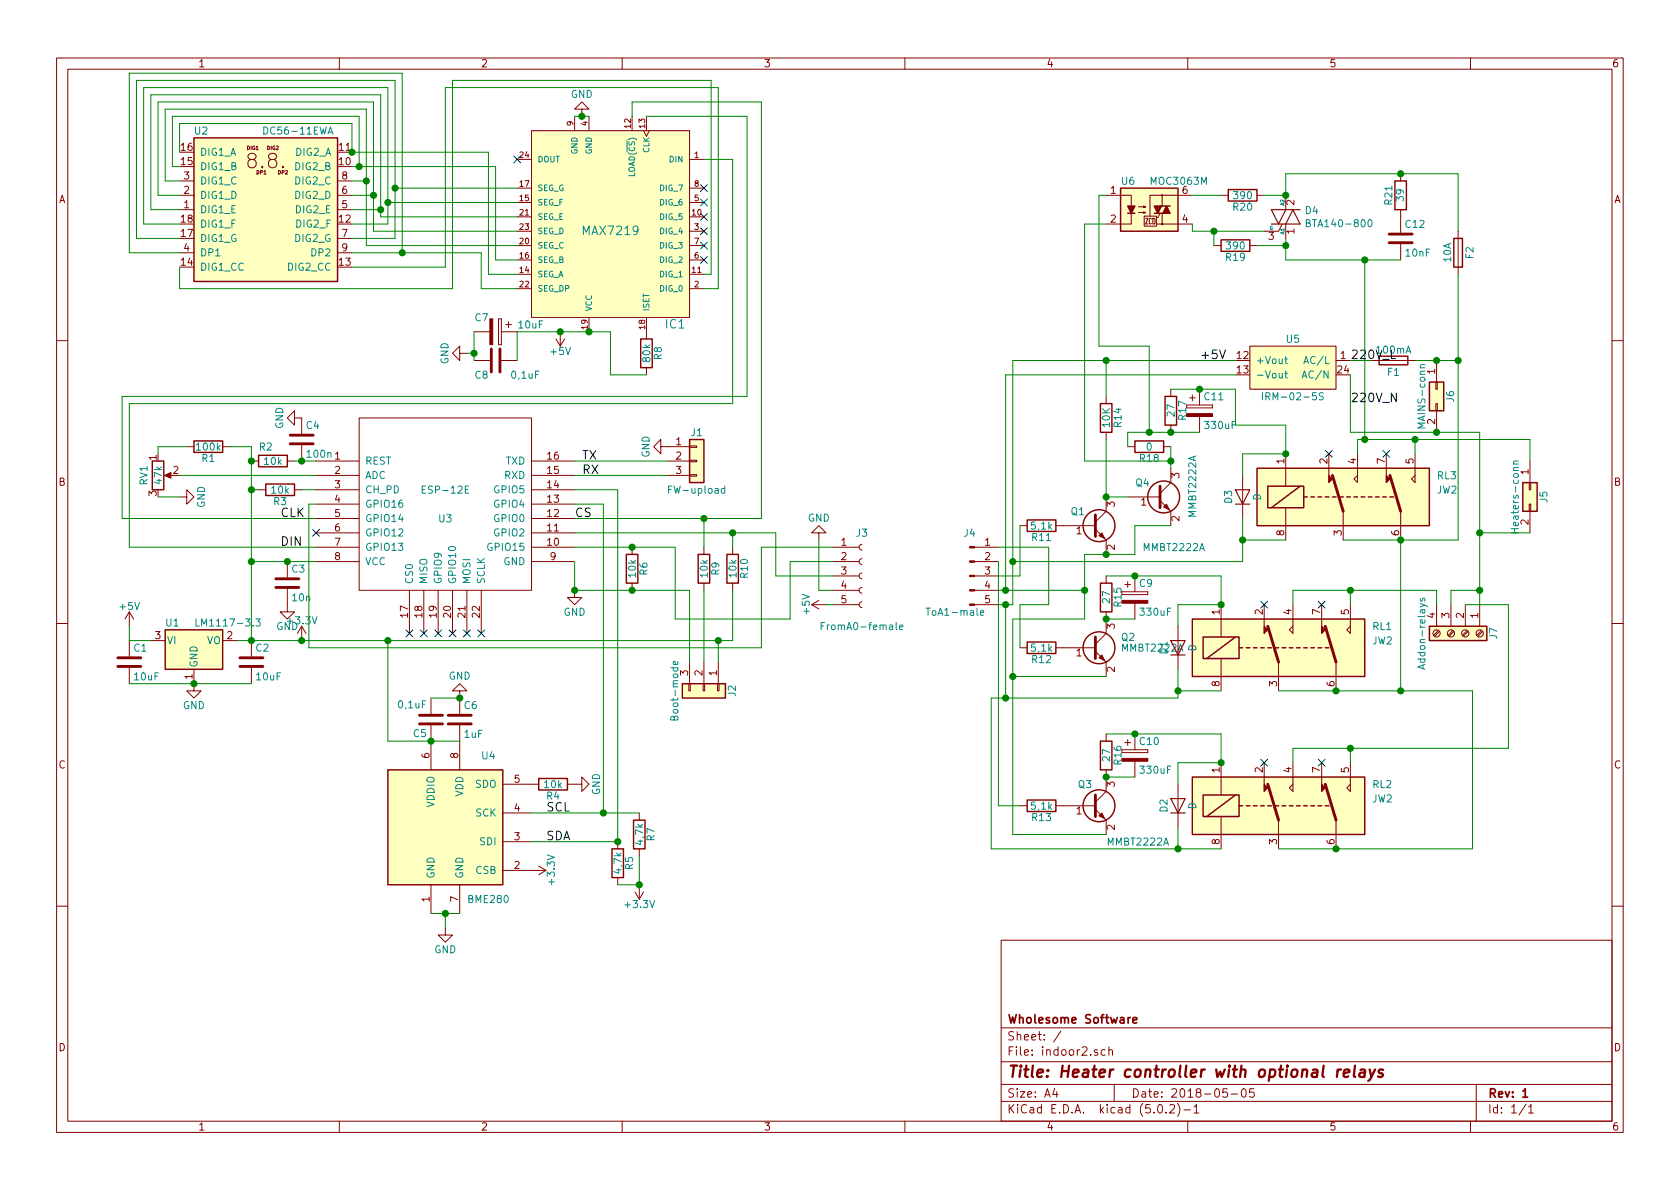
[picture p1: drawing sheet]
<svg xmlns="http://www.w3.org/2000/svg" width="297mm" height="210mm" viewBox="0 0 297 210" stroke-linecap="round" stroke-linejoin="round" font-family="sans-serif">
<g fill="none" stroke="#840000" stroke-width=".18">
<path d="M10 10.3h277v189.9h-277zM12 12.2h273v186.1h-273zM60 10.3v1.9M102.9 19.3h1.2l-1.2-1.3-1.3 1.3h1.3v1.3M110 10.3v1.9M160 10.3v1.9M210 10.3v1.9M260 10.3v1.9M31.7 37.1h2.6M31.7 34.5h2.6M31.7 32h2.6M59.7 37.1h2.5"/>
<path d="M59.7 34.5h2.5M59.7 32h2.5M91.4 28.2h2.6M91.4 38.3h2.6M91.4 35.8h2.6M91.4 33.3h2.6M94 23.1h27.9v33h-27.9zM101.6 20.6v2.5M104.1 20.6v2.5M111.8 20.6v2.5M113.8 23.1l.5 1 .5-1M114.3 20.6v2.5"/>
<path d="M121.9 28.2h2.6M121.9 38.3h2.6M121.9 35.8h2.6M121.9 33.3h2.6M195.6 34.5h4.4v1.9M200 37.7v1.9h-4.4M201.3 37.6h1.3l-.4 .1v-.2l.4 .1M201.3 36.6h1.3l-.4 .1v-.3l.4 .2M202.3 38.2h2.2v1.8h-2.2zM202.6 38.6h.3l-.3 1h.3M203.6 38.7l-.1-.1-.3 .1v.8l.1 .1 .3-.1M203.8 38.6l.4 .1v.8l-.1 .1h-.3z"/>
<path d="M204.5 39.6h6.3M205.1 37.7l-.4 .8h-.2M205.5 34.5v1.9M205.5 37.7v1.9M210.8 34.5h-7.5v3.7M215.9 34.5h1.3M222.2 34.5h1.3M226.7 39.6l-.6 1.3h-2.6M227.3 34.5v2.6M227.3 39.6v2.6M247.6 30.7v1.3M247.6 37.1v4"/>
<path d="M31.7 44.7h2.6M59.7 44.7h2.5M59.7 42.2h2.5M83.8 58.7h2.8M88.1 56.4h.5zM88.1 56.4v4.6zM88.6 56.4v4.6zM88.6 58.7h2.8M89.4 57.4h1M89.9 56.9v1M91.4 48.5h2.6M91.4 46h2.6"/>
<path d="M91.4 51h2.6M91.4 43.4h2.6M91.4 40.9h2.6M98.3 59.9l.8 1.3M99.1 58.7v2.5M99.8 59.9l-.7 1.3M104.1 56.1v2.6M114.3 56.1v3.8M121.9 48.5h2.6M121.9 46h2.6M121.9 51h2.6M121.9 43.4h2.6"/>
<path d="M121.9 40.9h2.6M214.6 43.4h1.3M221 43.4h1.2M247.6 43.2v2.8M257.8 40.9v7.6M10 60.2h2M33 79h1.3M39.4 79h1.2M52.1 73.9v-1.3l-1.3 1.3 1.3 1.3v-1.3h1.2v2.8M53.3 78.7v2.8M63.5 73.9h30.5v30.5h-30.5zM81.3 62.5v-1.3l-1.3 1.3 1.3 1.2v-1.2h1.2"/>
<path d="M83.8 63.7h2.8M88.1 61h.5zM88.6 63.7h2.8M114.3 65v1.3M116.8 79v-1.3l-1.2 1.3 1.2 1.3v-1.3h5.1M121.9 78.9h1.3v.2h-1.3zM195.6 70.1v1.3M195.6 76.4v1.3M199.4 79h1.3M205.7 79h1.3M207 68.8v1.3M207 75.2v1.2"/>
<path d="M209.8 72.1h4.6zM209.8 71.6h4.6zM210.3 70.4h1M210.8 69.8v1.1M212.1 68.8v2.8M212.1 73.7v2.7M214.4 71.6v.5zM221 61.2h15.2v7.6h-15.2zM236.2 63.7h2.6M243.8 63.7h6.4M253.9 67.6h.2v1.2h-.2zM253.9 71.4h.2v1.2h-.2z"/>
<path d="M254 63.7v3.9M254 72.6v3.8M285 60.2h2M29.5 84.1h1M31.7 87.9h1.3v-1.3l1.3 1.3-1.3 1.2v-1.2M44.4 81.5h1.3M45.7 86.6h1.3M50.8 81.5h1.3M50.8 99.3v2.8M52.1 86.6h1.2M55.9 81.5h7.6M55.9 96.8h7.6"/>
<path d="M55.9 94.2h7.6M55.9 91.7h7.6M55.9 89.1h7.6M55.9 86.6h7.6M55.9 84.1h7.6M55.9 99.3h7.6M94 81.5h7.6M94 96.8h7.6M94 94.2h7.6M94 91.7h7.6M94 89.1h7.6M94 86.6h7.6"/>
<path d="M94 84.1h7.6M94 99.3h7.6M111.8 96.8v1.2M118.1 81.5h3.8M118.1 84.1h3.8M121.9 83.9h1.3v.3h-1.3zM121.9 81.4h1.3v.3h-1.3zM124.5 96.8v1.2M129.5 96.8v1.2M144.8 94.2h1.2l-1.2-1.2-1.3 1.2h1.3v1.3M147.3 96.8h4.6M147.3 99.3h4.6"/>
<path d="M152.4 98.8l-.3 .1-.2 .3 .1 .4 .4 .2M152.4 96.3l-.3 .1-.2 .3 .1 .4 .4 .2M172.3 96.8h4.2M172.3 99.3h4.2M180.3 93h1.3M186.7 93h7M193.7 93.6l1.9 1.9v2.5M195.6 87.9v2.5l-1.9 1.9M199.4 87.9h5.7M205.1 88.5l1.9 1.9v2.6M207 82.8v2.5l-1.9 1.9M219.7 84.1v7.6"/>
<path d="M227.3 80.3v5.7M227.3 89.8v5.7M234.9 80.3v5M237.5 90.4v5.1M240 80.3v5l-.6-.6 .6-.6M245.1 80.3v5M247.6 90.4v5.1M250.2 80.3v5l-.6-.6 .6-.6M270.4 85.3h.2v1.3h-.2zM270.4 89.1h.2v1.3h-.2zM270.5 81.5v3.8M270.5 90.4v3.8"/>
<path d="M10 110.3h2M22.9 108.2l-.8 1.3M22.9 108.2v2.5M22.9 113.3v2.8M22.9 118.1v2.8M22.9 108.2l.7 1.3M26.7 113.3h2.5M34.3 118.4v3.8h1.3l-1.3 1.2-1.3-1.2h1.3M39.4 113.3h2.5M44.4 113.3v2.8M44.4 118.1v2.8M50.8 104.1v4.1h1.3l-1.3 1.3-1.3-1.3h1.3"/>
<path d="M53.3 110.7v2.6M53.3 110.7l-.7 1.3M53.3 110.7l.8 1.3M72.4 104.4v7.6M74.9 104.4v7.6M77.5 104.4v7.6M80 104.4v7.6M82.5 104.4v7.6M85.1 104.4v7.6M101.6 104.4v1.3h1.3l-1.3 1.2-1.3-1.2h1.3M111.8 103.1v1.3M121.9 117.1v3.8"/>
<path d="M124.5 103.1v1.3M124.5 117.1v3.8M127 117.1v3.8M129.5 103.1v1.3M143.5 106.9h2.5M143.5 106.9l1.3 .8M144.8 106.2l-1.3 .7M147.3 106.9h4.6M147.3 104.4h4.6M147.3 101.8h4.6M152.4 106.4l-.3 .1-.2 .4 .1 .3 .4 .2M152.4 103.9l-.3 .1-.2 .3 .1 .4 .4 .2"/>
<path d="M152.4 101.3l-.3 .1-.2 .4 .1 .4 .4 .2M172.3 106.9h4.2M172.3 104.4h4.2M172.3 101.8h4.2M180.3 114.5h1.3M186.7 114.5h7M193.7 115.2l1.9 1.9v2.5M195.6 101.8v1.3M195.6 108.2v3.8l-1.9 1.9M198.4 105.2h4.5zM198.4 104.6h4.5zM198.9 103.4h1"/>
<path d="M199.4 102.9v1M200.7 101.8v2.8M200.7 106.7v2.8M202.9 104.6v.6zM208.3 110.7v7.7M215.9 106.9v5.7M215.9 116.5v5.7M223.5 106.9v5.1M226.1 117.1v5.1M228.6 106.9v5.1l-.6-.6 .6-.7M233.7 106.9v5.1M236.2 117.1v5.1"/>
<path d="M238.8 106.9v5.1l-.7-.6 .7-.7M254 106.9v3.8M254.3 111.5l-.8 .8M254.5 111.7l-.8 .8M256.5 106.9v3.8M256.9 111.5l-.9 .8M257 111.7l-.8 .8M259.1 106.9v3.8M259.4 111.5l-.8 .8M259.6 111.7l-.9 .8M261.6 106.9v3.8M262 111.5l-.9 .8"/>
<path d="M262.1 111.7l-.8 .8M285 110.3h2M76.2 123.4v2.8M76.2 128.3v7.8M81.3 122.2h1.2l-1.2-1.3-1.3 1.3h1.3v4M81.3 128.3v7.8M88.9 138.7h6.3M100.3 138.7h2.6v-1.3l1.2 1.3-1.2 1.2v-1.2M121.8 120.9h.2v1.3h-.2zM124.3 120.9h.3v1.3h-.3zM126.9 120.9h.2v1.3h-.2zM195.6 136.1v3.8l-1.9 2"/>
<path d="M195.6 129.8v1.3M198.4 133.1h4.5zM198.4 132.6h4.5zM198.9 131.3h1M199.4 130.8v1M200.7 129.8v2.8M200.7 134.6v2.8M202.9 132.6v.5zM208.3 138.7v7.6M215.9 134.9v5.7M223.5 134.9v5M228.6 134.9v5l-.6-.6 .6-.6"/>
<path d="M233.7 134.9v5M238.8 134.9v5l-.7-.6 .7-.6M76.2 156.5v5M81.3 156.5v5M88.9 153.9h7.6M88.9 148.8h5.1M88.9 143.8h5.1M95.2 153.2l1.3 .7M96.5 153.9l-1.3 .8M109.2 148.8v1.3M109.2 155.2v1.3M112.3 157.7l.7 1.3"/>
<path d="M113 143.8v1.2M113 150.1v1.3M113 156.5v2.5M113.8 157.7l-.8 1.3M180.3 142.5h1.3M186.7 142.5h7M193.7 143.1l1.9 1.9v2.6M215.9 144.4v5.7M226.1 145v5.1M236.2 145v5.1M10 160.2h2M78.7 164.1v1.2h1.3l-1.3 1.3-1.2-1.3h1.2"/>
<path d="M177 166.3h108v32h-108zM285 160.2h2M60 198.3v1.9M110 198.3v1.9M160 198.3v1.9M177 194.8h108M177 191.8h108M177 187.8h108M177 181.8h108M186.5 192.5l-.4 1h1M186.8 193v1M187.6 182.3l-1.3 2"/>
<path d="M194.1 185.7a.37 .37 0 0 0-.6 .1v.2l.6 .2v.1l-.2 .3-.4-.1M195.4 185.7l-.4-.1-.3 .3 .1 .6 .2 .1 .4-.1M196.1 185.7a.37 .37 0 0 1 .6 .1v.8M196.1 185.1v1.5M197 191.8v3M204.8 195.5l.4-.2a.94 .94 0 0 1 0 1.5 .79 .79 0 0 1-.4-1.3zM206.2 196.7v.1M206.8 195.5l.2-.2h.4l.2 .2 .1 .3-.1 .2-.8 .8h.9M208.2 195.1a1.71 1.71 0 0 1 0 2.3M209.3 196.3h1.2M210 198.3v1.9M211.1 195.8l.4-.5v1.5"/>
<path d="M211.1 196.8h.9M217 192.5h-.7l-.1 .7 .2-.1 .5 .1 .1 .2v.5l-.2 .1-.6-.1M217.7 193.5h1.1M219.6 192.7l.4-.2a.94 .94 0 0 1 0 1.5 .82 .82 0 0 1-.4-1.3zM221.7 192.5h-.7l-.1 .7 .2-.1 .5 .1 .2 .2-.1 .5-.2 .1-.6-.1M260 198.3v1.9M261 191.8v6.5M269.8 195.2l-1.2 2M270.3 195.8l.4-.5v1.5M270.3 196.8h.8"/>
<circle cx="205.5" cy="34.5" r=".13"/>
<circle cx="205.5" cy="39.6" r=".13"/>
<circle cx="254" cy="112" r=".63"/>
<circle cx="256.5" cy="112" r=".63"/>
<circle cx="259.1" cy="112" r=".63"/>
<circle cx="261.6" cy="112" r=".63"/>
</g>
<path d="M199.9 179.9l-.4 .2v.1M200.3 180.4l.7-.1v-.3l-.5-.1-.2 .2 .1 .7h.6M269.2 193l.5-.5v1.5M269.2 194h.9" fill="none" stroke="#840000" stroke-width=".3"/>
<path d="M236.5 189.1l-.1 1.3M237.1 189.1a.55 .55 0 0 0-.6 .4M237.6 189.8l1-.2-.1-.4-.5-.1-.4 .3v.9l.2 .1 .6-.1M239.6 188.4l-.2 1.8 .2 .2M240.5 189.2h.8l.1 .2-.2 1M241.4 189.6l-.7 .1a.4 .4 0 0 0-.4 .3 .4 .4 0 0 0 .3 .4l.6-.1M242.2 189.1l.3 1.3M243.1 189.1l-.9 1.8-.3 .2M244.6 189.2l-.5-.1-.2 .1-.2 .3 .3 .3 .4 .1 .1 .3-.1 .1-.2 .1-.6-.1" fill="none" stroke="#840000" stroke-width=".41"/>
<g fill="none" stroke="#008484" stroke-width=".18">
<path d="M58 23.7l.4-1.3 .5 1.3M231 39.4h.5l.1-.4-.6-.2v1.3h.4l.3-.2v-.2l-.3-.3M242 39l.2-.2a.69 .69 0 0 1 .4 .7 .69 .69 0 0 1-.4 .6l-.2-.1-.1-.4zM223.2 69.4v1.3M223.8 70.1l.7-.1v-.4l-.2-.2h-.5v1.3M227.2 63.5h.4M227.2 66h.4M227.3 63v1.1l.3 .2M227.3 65.6v1.1l.3 .1M230.2 66.8l.4-1.2 .5 1.2M234 69.5l-.5-.1-.2 .2v.3l.6 .3 .1 .3-.3 .2h-.5M251.9 64.5l-.7 .1-.1 .3 .1 .1"/>
<path d="M82.9 85.9h-.6v1.3h.6M128.1 86.4h-.3l-.3 .2 .2 .6h.4M128.1 85.9v1.3M267.2 94.2h1.3M267.6 82.1h.9M267.8 93.5v.7M268.5 81.5l-.8 .1-.1 .3 .1 .2M34.6 109.4v1.3h.7M45.2 109.4h.8l-.4 .5 .3 .2v.5l-.1 .1-.6-.1M119.8 117l.1 .3-.2 .2h-.6v-.5l.2-.1 .1 .6M145.2 110.7h.4M145.8 110.1h-.6v1.2"/>
<path d="M159 110.9l.6-.1v-.2l-.4-.1-.2 .2 .1 .6h.5M163.7 107.5h.8M173.4 108.4l.5-.1v-.3h-.4l-.1 .1v.7h.5M251.2 105.8l-.1 .3 .2 .2 .2-.1 .1-.4h.3v.5M251.9 117.5l-1.2 .4 1.2 .5M119.2 126.9l.2-.3 .3 .1 .2 .1v.5h-1.3l.1-.6h.2l.3 .1v.5"/>
</g>
<g fill="#ffffbf" stroke="#ffffbf" stroke-width=".18">
<path d="M222.2 82.8h30.5v10.2h-30.5z"/>
<path d="M210.8 109.5h30.5v10.1h-30.5z"/>
<path d="M210.8 137.4h30.5v10.2h-30.5z"/>
<path d="M120.6 120.9h7.7v2.5h-7.7z"/>
<path d="M94 23.1h27.9v33h-27.9z"/>
<path d="M34.3 24.4h25.4v25.4h-25.4z"/>
<path d="M121.9 77.7h2.6v7.6h-2.6z"/>
<path d="M68.6 136.1h20.3v20.4h-20.3z"/>
<path d="M29.2 111.4h10.2v7h-10.2z"/>
<path d="M269.2 85.3h2.6v5.1h-2.6z"/>
<path d="M252.7 67.6h2.6v5h-2.6z"/>
<path d="M252.7 110.7h10.2v2.6h-10.2z"/>
<path d="M198.1 33.3h10.2v7.6h-10.2z"/>
<path d="M221 61.2h15.2v7.6h-15.2z"/>
</g>
<g fill="none" stroke="#840000" stroke-width=".25">
<path d="M34.3 24.4h25.4v25.4h-25.4zM198.1 33.3h10.2v7.6h-10.2zM199.4 37.7h1.3M204.1 37.7h1.8M205.1 36.4h1.8M217.2 33.5h5v2.1h-5zM246.6 32h2.1v5.1h-2.1zM113.3 59.9h2v5.1h-2zM215.9 42.4h5.1v2h-5.1zM257 42.2h1.6v5h-1.6zM34.3 78h5.1v2h-5.1zM121.9 77.7h2.6v7.6h-2.6z"/>
<path d="M194.6 71.4h2v5h-2zM200.7 78h5v2h-5zM206 70.1h2v5.1h-2zM243.8 63h5.1v1.5h-5.1zM252.7 67.6h2.6v5h-2.6zM26.9 81.5h2.1v5.1h-2.1zM45.7 80.5h5.1v2h-5.1zM47 85.6h5.1v2h-5.1zM110.7 98h2.1v5.1h-2.1zM123.4 98h2.1v5.1h-2.1zM128.5 98h2.1v5.1h-2.1zM181.6 91.9h5.1v2.1h-5.1z"/>
<path d="M222.2 82.8h30.5v10.2h-30.5zM224.2 86h6.3v3.8h-6.3zM229.9 86l-5.1 3.8M230.5 87.9h.6M231.8 87.9h.6M233 87.9h.7M234.3 87.9h.6M235.6 87.9h.6M236.9 87.9h.6M238.1 87.9h.7M239.4 87.9h.6M240.7 87.9h.6"/>
<path d="M241.9 87.9h.7M243.2 87.9h.6M244.5 87.9h.6M245.7 87.9h.7M269.2 85.3h2.6v5.1h-2.6zM29.2 111.4h10.2v7h-10.2zM181.6 113.5h5.1v2.1h-5.1zM194.6 103.1h2v5.1h-2zM210.8 109.5h30.5v10.1h-30.5zM212.7 112.6h6.4v3.9h-6.4zM218.4 112.6l-5 3.9M219.1 114.5h.6"/>
<path d="M220.3 114.5h.7M221.6 114.5h.6M222.9 114.5h.6M224.2 114.5h.6M225.4 114.5h.7M226.7 114.5h.6M228 114.5h.6M229.2 114.5h.7M230.5 114.5h.6M231.8 114.5h.6M233 114.5h.7M234.3 114.5h.6"/>
<path d="M252.7 110.7h10.2v2.6h-10.2zM68.6 136.1h20.3v20.4h-20.3zM95.2 137.7h5.1v2h-5.1zM120.6 120.9h7.7v2.5h-7.7zM194.6 131.1h2v5h-2zM210.8 137.4h30.5v10.2h-30.5zM108.2 150.1h2v5.1h-2zM112 145h2v5.1h-2zM181.6 141.5h5.1v2h-5.1zM212.7 140.6h6.4v3.8h-6.4zM218.4 140.6l-5 3.8M219.1 142.5h.6"/>
<path d="M220.3 142.5h.7M221.6 142.5h.6M222.9 142.5h.6M224.2 142.5h.6M225.4 142.5h.7M226.7 142.5h.6M228 142.5h.6M229.2 142.5h.7M230.5 142.5h.6M231.8 142.5h.6M233 142.5h.7M234.3 142.5h.6"/>
<circle cx="194.3" cy="93" r="2.82"/>
<circle cx="205.7" cy="87.9" r="2.82"/>
<circle cx="194.3" cy="114.5" r="2.82"/>
<circle cx="194.3" cy="142.5" r="2.82"/>
</g>
<g fill="none" stroke="#840000" stroke-width=".51">
<path d="M245.6 42.9h4.1M245.6 41.4h4.1M51.3 78.5h4.1M51.3 77h4.1M86.9 61.7v4.1M88.4 61.7v4.1M193.7 91.1v3.8M205.1 86v3.8M235.6 84.1l1.9 6.3M245.7 84.1l1.9 6.3M20.8 117.9h4.1M20.8 116.3h4.1"/>
<path d="M42.4 117.9h4.1M42.4 116.3h4.1M48.8 103.9h4M48.8 102.4h4M193.7 112.6v3.9M224.2 110.7l1.9 6.4M234.3 110.7l1.9 6.4M74.2 126.5h4M74.2 128h4M79.2 126.5h4.1M79.2 128h4.1M224.2 138.7l1.9 6.3"/>
<path d="M234.3 138.7l1.9 6.3M193.7 140.6v3.8"/>
</g>
<g fill="#840000" stroke="#840000" stroke-width=".18">
<path d="M234.9 84.1l.7 .6-.7 .6z"/>
<path d="M245.1 84.1l.6 .6-.6 .6z"/>
<path d="M223.5 110.7l.7 .7-.7 .6z"/>
<path d="M233.7 110.7l.6 .7-.6 .6z"/>
<path d="M223.5 138.7l.7 .6-.7 .6z"/>
<path d="M233.7 138.7l.6 .6-.6 .6z"/>
<path d="M194.3 144.3l.5-.5 .5 1z"/>
<path d="M194.3 116.3l.5-.5 .5 1z"/>
<path d="M205.7 89.7l.5-.6 .6 1.1z"/>
<path d="M209.8 73.1h4.6v.6h-4.6z"/>
<path d="M198.4 106.2h4.5v.5h-4.5z"/>
<path d="M198.4 134.1h4.5v.5h-4.5z"/>
<path d="M29.1 84.1l1.1-.5v1z"/>
<path d="M86.6 56.4h.5v4.6h-.5z"/>
<path d="M171.4 106.8h.9v.3h-.9z"/>
<path d="M171.4 104.3h.9v.2h-.9z"/>
<path d="M171.4 101.7h.9v.3h-.9z"/>
<path d="M171.4 99.2h.9v.2h-.9z"/>
<path d="M171.4 96.6h.9v.3h-.9z"/>
<path d="M194.3 94.7l.5-.5 .5 1z"/>
</g>
<path d="M224.8 39.6h5.1l-1.3-2.5-1.3 2.5M227.3 37.1l-1.2 2.5-1.3-2.5h5.1M218.4 86.6h2.6l-1.3 2.5zM218.4 89.1h2.6M207 113.3h2.5l-1.2 2.5zM207 115.8h2.5M207 141.2h2.5l-1.2 2.6zM207 143.8h2.5" fill="none" stroke="#840000" stroke-width=".2"/>
<g fill="none" stroke="#000084" stroke-width=".18">
<path d="M90.8 27.6l1.2 1.2M92 27.6l-1.2 1.2M123.9 37.7l1.2 1.3M123.9 35.2l1.2 1.2M123.9 32.7l1.2 1.2M125.1 37.7l-1.2 1.3M125.1 35.2l-1.2 1.2M125.1 32.7l-1.2 1.2M123.9 45.4l1.2 1.2M123.9 42.8l1.2 1.2M123.9 40.3l1.2 1.2M125.1 45.4l-1.2 1.2"/>
<path d="M125.1 42.8l-1.2 1.2M125.1 40.3l-1.2 1.2M234.3 79.6l1.3 1.3M235.6 79.6l-1.3 1.3M244.5 79.6l1.2 1.3M245.7 79.6l-1.2 1.3M55.3 93.6l1.2 1.2M56.5 93.6l-1.2 1.2M71.8 111.4l1.2 1.2M73 111.4l-1.2 1.2M74.3 111.4l1.2 1.2M75.5 111.4l-1.2 1.2"/>
<path d="M76.9 111.4l1.2 1.2M78.1 111.4l-1.2 1.2M79.4 111.4l1.2 1.2M80.6 111.4l-1.2 1.2M81.9 111.4l1.3 1.2M83.2 111.4l-1.3 1.2M84.5 111.4l1.2 1.2M85.7 111.4l-1.2 1.2M222.9 106.3l1.2 1.2M224.1 106.3l-1.2 1.2M233.1 106.3l1.2 1.2M234.3 106.3l-1.2 1.2"/>
<path d="M222.9 134.3l1.2 1.2M224.1 134.3l-1.2 1.2M233.1 134.3l1.2 1.2M234.3 134.3l-1.2 1.2"/>
</g>
<g fill="#840000" stroke="#840000" stroke-width=".25">
<path d="M199.4 36.4h1.3l-.7 1.3z"/>
<path d="M204.1 36.4h1.3l-.7 1.3z"/>
<path d="M206.2 36.4l.7 1.3h-1.3z"/>
</g>
<g fill="none" stroke="#008400" stroke-width=".18">
<path d="M31.7 34.5h-3.8v-16.5h38.1v22.9h25.4M31.7 26.9v-5.1h30.5v5.1h24.2v21.6h5M31.7 29.5h-1.2v-8.9h33v8.9M31.7 32h-2.5v-12.7h35.6v24.1h26.6M31.7 37.1h-5v-20.3h40.6v21.5h24.1M31.7 39.6h-6.3v-24.1h43.2v24.1h-6.4M62.2 29.5h25.4v16.5h3.8M62.2 32h2.6M62.2 34.5h3.8M62.2 37.1h5.1M68.6 35.8h22.8M69.8 33.3h21.6"/>
<path d="M101.6 20.6h2.5M111.8 20.6v-2.6h22.8v73.7h-33M114.3 20.6h17.8v49.5h-110.5v21.6h34.3M124.5 28.2h5v43.2h-106.6v25.4h33M195.6 39.6h-3.8v41.9h15.2M195.6 34.5h-1.3v26.7h8.9v15.2M210.8 34.5h5.1M210.8 39.6v1.3h12.7M223.5 34.5h3.8v-3.8h30.5v10.2M31.7 47.2v3.8h48.3v-36.8h45.7v34.3h-1.2M31.7 42.2h-7.6v-28h45.7v28h-7.6M31.7 44.7h-8.8v-31.8h48.2v31.8"/>
<path d="M62.2 47.2h16.5v-31.7h48.3v35.5h-2.5M62.2 44.7h22.9v6.3h6.3M83.8 58.7v5M214.6 40.9v2.5M222.2 43.4h5.1M227.3 42.2v3.8h20.3M241.3 46v31.7M257.8 48.5v47h-20.3M33 79h-5.1v1.3M40.6 79h3.8v34.3M82.5 62.5h1.3M91.4 63.7v-5h16.5v7.6h6.4"/>
<path d="M195.6 77.7v10.2h3.8M195.6 63.7v6.4M207 68.8h11.4v6.4h8.9v5.1h-7.6v3.8M207 79v3.8M212.1 76.4h-12.7v2.6M218.4 63.7h-39.3v43.2h-2.6M218.4 66.3h-40.6v38.1M238.8 63.7h3.8M238.8 66.3v10.1h22.8v30.5M250.2 63.7h7.6M250.2 77.7v2.6M27.9 87.9h3.8"/>
<path d="M31.7 84.1h24.2M44.4 99.3h11.5M44.4 86.6h1.3M52.1 81.5h3.8M53.3 86.6h2.6M55.9 89.1h-1.3v25.4h80v-17.7h12.7M101.6 94.2h35.6v7.6h10.1M101.6 96.8h17.8v12.7h20.3v-10.2h7.6M101.6 99.3v5.1h20.3v12.7M101.6 81.5h16.5M101.6 86.6h7.6v62.2h-15.2M101.6 84.1h16.5"/>
<path d="M101.6 89.1h5.1v54.7M124.5 91.7v5.1M129.5 94.2v2.6M144.8 95.5v8.9h2.5M176.5 96.8h8.9v10.1h-5.1v7.6M176.5 99.3v43.2h3.8M180.3 93v8.8h-3.8M207 93h-6.3v5h-8.9v11.5h-12.7v38.1h16.5M219.7 95.5h7.6M219.7 91.7v7.6h-40.6M240 80.3v-2.6h30.5v3.8M247.6 95.5v26.7"/>
<path d="M261.6 94.2h8.9M22.9 110.7v2.6h3.8M68.6 113.3v17.8h12.7M124.5 104.4v12.7M127 113.3v3.8M129.5 104.4v8.9h-87.6M146 106.9h1.3M176.5 104.4h15.3M177.8 106.9v16.5M179.1 119.6h16.5M195.6 101.8h20.3v5.1h-7.6v3.8M195.6 109.5h5.1"/>
<path d="M208.3 118.4v5h-33v26.7h40.6M228.6 106.9v-2.5h25.4v2.5M238.8 104.4v2.5M259.1 106.9h7.6v25.4h-38.1v2.6M261.6 104.4h-5.1v2.5M22.9 120.9h21.5M76.2 123.4h5.1M195.6 129.8h20.3v5.1h-7.6v3.8M195.6 137.4h5.1M208.3 122.2h7.6M226.1 122.2h34.2v27.9h-34.2M238.8 132.3v2.6"/>
<path d="M94 143.8h19M113 151.4v5.1h-3.8M208.3 146.3v3.8M76.2 161.5h5.1M78.7 161.5v2.6"/>
</g>
<g fill="#008400" stroke="#008400" stroke-width=".25">
<circle cx="212.1" cy="68.8" r=".51"/>
<circle cx="200.7" cy="101.8" r=".51"/>
<circle cx="200.7" cy="129.8" r=".51"/>
<circle cx="195.6" cy="137.4" r=".51"/>
<circle cx="195.6" cy="109.5" r=".51"/>
<circle cx="215.9" cy="134.9" r=".51"/>
<circle cx="215.9" cy="106.9" r=".51"/>
<circle cx="227.3" cy="80.3" r=".51"/>
<circle cx="101.6" cy="104.4" r=".51"/>
<circle cx="53.3" cy="81.5" r=".51"/>
<circle cx="44.5" cy="86.6" r=".51"/>
<circle cx="44.5" cy="81.5" r=".51"/>
<circle cx="111.8" cy="104.4" r=".51"/>
<circle cx="127" cy="113.3" r=".51"/>
<circle cx="69.9" cy="33.3" r=".51"/>
<circle cx="68.6" cy="35.8" r=".51"/>
<circle cx="67.3" cy="37.1" r=".51"/>
<circle cx="66" cy="34.5" r=".51"/>
<circle cx="64.8" cy="32" r=".51"/>
<circle cx="63.5" cy="29.5" r=".51"/>
<circle cx="71.1" cy="44.7" r=".51"/>
<circle cx="62.2" cy="26.9" r=".51"/>
<circle cx="104.1" cy="58.7" r=".51"/>
<circle cx="81.3" cy="123.4" r=".51"/>
<circle cx="113" cy="156.5" r=".51"/>
<circle cx="106.7" cy="143.8" r=".51"/>
<circle cx="109.2" cy="148.8" r=".51"/>
<circle cx="50.8" cy="99.3" r=".51"/>
<circle cx="44.5" cy="113.3" r=".51"/>
<circle cx="34.3" cy="120.9" r=".51"/>
<circle cx="44.5" cy="99.3" r=".51"/>
<circle cx="53.3" cy="113.3" r=".51"/>
<circle cx="129.5" cy="94.2" r=".51"/>
<circle cx="111.8" cy="96.8" r=".51"/>
<circle cx="195.6" cy="87.9" r=".51"/>
<circle cx="238.8" cy="132.3" r=".51"/>
<circle cx="236.2" cy="150.1" r=".51"/>
<circle cx="236.2" cy="122.2" r=".51"/>
<circle cx="247.7" cy="122.2" r=".51"/>
<circle cx="247.7" cy="95.5" r=".51"/>
<circle cx="250.2" cy="77.7" r=".51"/>
<circle cx="238.8" cy="104.4" r=".51"/>
<circle cx="254" cy="63.7" r=".51"/>
<circle cx="254" cy="76.4" r=".51"/>
<circle cx="261.6" cy="104.4" r=".51"/>
<circle cx="102.9" cy="20.6" r=".51"/>
<circle cx="68.6" cy="113.3" r=".51"/>
<circle cx="76.2" cy="131.1" r=".51"/>
<circle cx="83.8" cy="62.5" r=".51"/>
<circle cx="195.6" cy="98" r=".51"/>
<circle cx="179.1" cy="119.6" r=".51"/>
<circle cx="195.6" cy="63.7" r=".51"/>
<circle cx="208.3" cy="122.2" r=".51"/>
<circle cx="208.3" cy="150.1" r=".51"/>
<circle cx="177.8" cy="123.4" r=".51"/>
<circle cx="219.7" cy="95.5" r=".51"/>
<circle cx="78.7" cy="161.5" r=".51"/>
<circle cx="99.1" cy="58.7" r=".51"/>
<circle cx="124.5" cy="91.7" r=".51"/>
<circle cx="214.6" cy="40.9" r=".51"/>
<circle cx="227.3" cy="43.4" r=".51"/>
<circle cx="241.3" cy="46" r=".51"/>
<circle cx="241.3" cy="77.7" r=".51"/>
<circle cx="247.7" cy="30.7" r=".51"/>
<circle cx="257.8" cy="63.7" r=".51"/>
<circle cx="261.6" cy="94.2" r=".51"/>
<circle cx="203.2" cy="76.4" r=".51"/>
<circle cx="207" cy="81.5" r=".51"/>
<circle cx="207" cy="76.4" r=".51"/>
<circle cx="191.8" cy="104.4" r=".51"/>
<circle cx="177.8" cy="104.4" r=".51"/>
<circle cx="177.8" cy="106.9" r=".51"/>
<circle cx="179.1" cy="99.3" r=".51"/>
<circle cx="227.3" cy="34.5" r=".51"/>
</g>
<path d="M215.6 61.9l.6 1.5 .5-1.5" fill="none" stroke="#000" stroke-width=".18"/>
<text font-size="3.5" fill="#840000" x="44" y="29.8">8.8.</text>
<text font-size="2.8" fill="#840000" x="178" y="190.5">Title: Heater controller with optional relays</text>
<g font-size="2.1" fill="#008484">
<text x="103.2" y="41.6">MAX7219</text>
<text x="117.7" y="58.1">IC1</text>
</g>
<g font-size="2.1">
<text x="212.1" y="63.5">+5V</text>
<text x="238.8" y="63.5">220V_L</text>
<text x="238.8" y="71.1">220V_N</text>
<text x="102.9" y="81.3">TX</text>
<text x="102.9" y="83.8">RX</text>
<text x="49.5" y="91.4">CLK</text>
<text x="101.6" y="91.4">CS</text>
<text x="49.5" y="96.5">DIN</text>
<text x="96.5" y="143.5">SCL</text>
<text x="96.5" y="148.6">SDA</text>
</g>
<g font-size="2.1" fill="#840000">
<text x="178" y="184">Sheet: /</text>
<text x="178" y="181">Wholesome Software</text>
<text x="178" y="186.7">File: indoor2.sch</text>
<text x="178" y="196.9">KiCad E.D.A. kicad (5.0.2)-1</text>
<text x="178" y="194.1">Size: A4</text>
<text x="200" y="194.1">Date: 2018-05-05</text>
<text x="263" y="194.1">Rev: 1</text>
<text x="263" y="196.9">Id: 1/1</text>
</g>
<g font-size="1.8" fill="#840000">
<text x="35" y="11.9">1</text>
<text x="85" y="11.9">2</text>
<text x="135" y="11.9">3</text>
<text x="185" y="11.9">4</text>
<text x="235" y="11.9">5</text>
<text x="285" y="11.9">6</text>
<text x="32.1" y="29.2">15</text>
<text x="32.1" y="26.7">16</text>
<text x="60" y="29.2">10</text>
<text x="60" y="26.7">11</text>
<text x="10.4" y="35.9">A</text>
<text x="32.5" y="34.3">2</text>
<text x="32.5" y="31.7">3</text>
<text x="60.5" y="34.3">6</text>
<text x="60.5" y="31.7">8</text>
<text x="196.4" y="34.3">1</text>
<text x="209.1" y="34.3">6</text>
<text x="285.4" y="35.9">A</text>
<text x="32.1" y="41.9">17</text>
<text x="32.1" y="39.4">18</text>
<text x="32.5" y="36.8">1</text>
<text x="60" y="39.4">12</text>
<text x="60.5" y="36.8">5</text>
<text x="60.5" y="41.9">7</text>
<text x="196.4" y="39.4">2</text>
<text x="209.1" y="39.4">4</text>
<text x="228.9" y="41.4" transform="rotate(-90 228.9 41.4)">1</text>
<text x="228.9" y="36.3" transform="rotate(-90 228.9 36.3)">2</text>
<text x="32.1" y="47">14</text>
<text x="32.5" y="44.4">4</text>
<text x="60" y="47">13</text>
<text x="60.5" y="44.4">9</text>
<text x="224.3" y="42.4">3</text>
<text x="218.7" y="63.5">12</text>
<text x="237" y="63.5">1</text>
<text x="218.7" y="66">13</text>
<text x="236.5" y="66">24</text>
<text x="253.7" y="66.1" transform="rotate(-90 253.7 66.1)">1</text>
<text x="209.7" y="74.2" transform="rotate(-90 209.7 74.2)">R17</text>
<text x="253.7" y="75" transform="rotate(-90 253.7 75)">2</text>
<text x="27.7" y="81.4" transform="rotate(-90 27.7 81.4)">1</text>
<text x="30.6" y="83.8">2</text>
<text x="59.2" y="83.8">2</text>
<text x="96.8" y="83.8">15</text>
<text x="96.8" y="81.3">16</text>
<text x="119.5" y="78.7">1</text>
<text x="119.5" y="81.3">2</text>
<text x="119.5" y="83.8">3</text>
<text x="227.1" y="82" transform="rotate(-90 227.1 82)">1</text>
<text x="234.7" y="82" transform="rotate(-90 234.7 82)">2</text>
<text x="239.8" y="82" transform="rotate(-90 239.8 82)">4</text>
<text x="244.9" y="82" transform="rotate(-90 244.9 82)">7</text>
<text x="249.9" y="82" transform="rotate(-90 249.9 82)">5</text>
<text x="270.3" y="83.9" transform="rotate(-90 270.3 83.9)">1</text>
<text x="10.4" y="85.9">B</text>
<text x="27.7" y="87.7" transform="rotate(-90 27.7 87.7)">3</text>
<text x="59.2" y="86.4">3</text>
<text x="59.2" y="88.9">4</text>
<text x="96.8" y="88.9">13</text>
<text x="96.8" y="86.4">14</text>
<text x="197.1" y="89.6" transform="rotate(-90 197.1 89.6)">3</text>
<text x="201.8" y="89.4">1</text>
<text x="208.5" y="84.6" transform="rotate(-90 208.5 84.6)">3</text>
<text x="285.4" y="85.9">B</text>
<text x="59.2" y="91.4">5</text>
<text x="59.2" y="94">6</text>
<text x="96.8" y="94">11</text>
<text x="96.8" y="91.4">12</text>
<text x="190.3" y="94.5">1</text>
<text x="208.5" y="92.2" transform="rotate(-90 208.5 92.2)">2</text>
<text x="227.1" y="94.7" transform="rotate(-90 227.1 94.7)">8</text>
<text x="237.2" y="94.7" transform="rotate(-90 237.2 94.7)">3</text>
<text x="247.4" y="94.7" transform="rotate(-90 247.4 94.7)">6</text>
<text x="270.3" y="92.8" transform="rotate(-90 270.3 92.8)">2</text>
<text x="59.2" y="96.5">7</text>
<text x="59.2" y="99.1">8</text>
<text x="96.8" y="96.5">10</text>
<text x="97.3" y="99.1">9</text>
<text x="148.7" y="96.5">1</text>
<text x="148.7" y="99.1">2</text>
<text x="148.7" y="101.6">3</text>
<text x="174.1" y="96.5">1</text>
<text x="174.1" y="99.1">2</text>
<text x="174.1" y="101.6">3</text>
<text x="197.1" y="97.3" transform="rotate(-90 197.1 97.3)">2</text>
<text x="148.7" y="104.1">4</text>
<text x="148.7" y="106.7">5</text>
<text x="174.1" y="104.1">4</text>
<text x="174.1" y="106.7">5</text>
<text x="198.3" y="107.3" transform="rotate(-90 198.3 107.3)">R15</text>
<text x="27.5" y="113">3</text>
<text x="40.2" y="113">2</text>
<text x="72.1" y="109.2" transform="rotate(-90 72.1 109.2)">17</text>
<text x="74.7" y="109.2" transform="rotate(-90 74.7 109.2)">18</text>
<text x="77.2" y="109.2" transform="rotate(-90 77.2 109.2)">19</text>
<text x="79.8" y="109.2" transform="rotate(-90 79.8 109.2)">20</text>
<text x="82.3" y="109.2" transform="rotate(-90 82.3 109.2)">21</text>
<text x="84.8" y="109.2" transform="rotate(-90 84.8 109.2)">22</text>
<text x="197.1" y="111.2" transform="rotate(-90 197.1 111.2)">3</text>
<text x="215.6" y="108.7" transform="rotate(-90 215.6 108.7)">1</text>
<text x="223.3" y="108.7" transform="rotate(-90 223.3 108.7)">2</text>
<text x="228.3" y="108.7" transform="rotate(-90 228.3 108.7)">4</text>
<text x="233.4" y="108.7" transform="rotate(-90 233.4 108.7)">7</text>
<text x="238.5" y="108.7" transform="rotate(-90 238.5 108.7)">5</text>
<text x="253.7" y="109.3" transform="rotate(-90 253.7 109.3)">4</text>
<text x="256.3" y="109.3" transform="rotate(-90 256.3 109.3)">3</text>
<text x="258.8" y="109.3" transform="rotate(-90 258.8 109.3)">2</text>
<text x="261.4" y="109.3" transform="rotate(-90 261.4 109.3)">1</text>
<text x="121.7" y="119.5" transform="rotate(-90 121.7 119.5)">3</text>
<text x="124.2" y="119.5" transform="rotate(-90 124.2 119.5)">2</text>
<text x="126.7" y="119.5" transform="rotate(-90 126.7 119.5)">1</text>
<text x="190.3" y="116.1">1</text>
<text x="197.1" y="118.8" transform="rotate(-90 197.1 118.8)">2</text>
<text x="34" y="120.1" transform="rotate(-90 34 120.1)">1</text>
<text x="215.6" y="121.4" transform="rotate(-90 215.6 121.4)">8</text>
<text x="225.8" y="121.4" transform="rotate(-90 225.8 121.4)">3</text>
<text x="236" y="121.4" transform="rotate(-90 236 121.4)">6</text>
<text x="10.4" y="135.9">C</text>
<text x="75.9" y="134.1" transform="rotate(-90 75.9 134.1)">6</text>
<text x="81" y="134.1" transform="rotate(-90 81 134.1)">8</text>
<text x="198.3" y="135.2" transform="rotate(-90 198.3 135.2)">R16</text>
<text x="215.6" y="136.6" transform="rotate(-90 215.6 136.6)">1</text>
<text x="223.3" y="136.6" transform="rotate(-90 223.3 136.6)">2</text>
<text x="228.3" y="136.6" transform="rotate(-90 228.3 136.6)">4</text>
<text x="233.4" y="136.6" transform="rotate(-90 233.4 136.6)">7</text>
<text x="238.5" y="136.6" transform="rotate(-90 238.5 136.6)">5</text>
<text x="285.4" y="135.9">C</text>
<text x="91" y="143.5">4</text>
<text x="91" y="138.4">5</text>
<text x="197.1" y="139.2" transform="rotate(-90 197.1 139.2)">3</text>
<text x="91" y="148.6">3</text>
<text x="190.3" y="144">1</text>
<text x="197.1" y="146.8" transform="rotate(-90 197.1 146.8)">2</text>
<text x="215.6" y="149.3" transform="rotate(-90 215.6 149.3)">8</text>
<text x="225.8" y="149.3" transform="rotate(-90 225.8 149.3)">3</text>
<text x="236" y="149.3" transform="rotate(-90 236 149.3)">6</text>
<text x="91" y="153.7">2</text>
<text x="75.9" y="159.5" transform="rotate(-90 75.9 159.5)">1</text>
<text x="81" y="159.5" transform="rotate(-90 81 159.5)">7</text>
<text x="10.4" y="185.9">D</text>
<text x="285.4" y="185.9">D</text>
<text x="35" y="199.9">1</text>
<text x="85" y="199.9">2</text>
<text x="135" y="199.9">3</text>
<text x="185" y="199.9">4</text>
<text x="235" y="199.9">5</text>
<text x="285" y="199.9">6</text>
</g>
<g font-size="1.8" fill="#008484">
<text x="100.9" y="17.3">GND</text>
<text x="34.4" y="23.8">U2</text>
<text x="47.1" y="23.8">DC56-11EWA</text>
<text x="35.3" y="27.6">DIG1_A</text>
<text x="52.3" y="27.6">DIG2_A</text>
<text x="35.3" y="30.1">DIG1_B</text>
<text x="35.3" y="35.2">DIG1_D</text>
<text x="35.3" y="32.6">DIG1_C</text>
<text x="52.3" y="30.1">DIG2_B</text>
<text x="52.3" y="35.2">DIG2_D</text>
<text x="52.3" y="32.6">DIG2_C</text>
<text x="198.3" y="32.7">U6</text>
<text x="203.7" y="32.7">MOC3063M</text>
<text x="218.2" y="35.2">390</text>
<text x="248.2" y="35.5" transform="rotate(-90 248.2 35.5)">39</text>
<text x="35.3" y="37.7">DIG1_E</text>
<text x="35.3" y="40.3">DIG1_F</text>
<text x="52.4" y="37.7">DIG2_E</text>
<text x="52.5" y="40.3">DIG2_F</text>
<text x="218.1" y="37.3">R20</text>
<text x="230.8" y="37.9">D4</text>
<text x="231.7" y="40.2">BTA140-800</text>
<text x="246.2" y="36.2" transform="rotate(-90 246.2 36.2)">R21</text>
<text x="248.6" y="40.3">C12</text>
<text x="35.3" y="47.9">DIG1_CC</text>
<text x="35.3" y="42.8">DIG1_G</text>
<text x="35.3" y="45.3">DP1</text>
<text x="51" y="47.9">DIG2_CC</text>
<text x="52.2" y="42.8">DIG2_G</text>
<text x="55.2" y="45.3">DP2</text>
<text x="216.8" y="46.1">R19</text>
<text x="217" y="44.1">390</text>
<text x="248.6" y="45.4">10nF</text>
<text x="256.6" y="46.3" transform="rotate(-90 256.6 46.3)">10A</text>
<text x="260.5" y="45.7" transform="rotate(-90 260.5 45.7)">F2</text>
<text x="84" y="56.8">C7</text>
<text x="91.8" y="58.1">10uF</text>
<text x="79.3" y="64.4" transform="rotate(-90 79.3 64.4)">GND</text>
<text x="97.5" y="62.8">+5V</text>
<text x="115" y="64" transform="rotate(-90 115 64)">80k</text>
<text x="117" y="63.6" transform="rotate(-90 117 63.6)">R8</text>
<text x="222" y="64.4">+Vout</text>
<text x="227.5" y="60.6">U5</text>
<text x="231.1" y="64.4">AC/L</text>
<text x="243.5" y="62.5">100mA</text>
<text x="84" y="67">C8</text>
<text x="90.6" y="67">0,1uF</text>
<text x="213" y="70.8">C11</text>
<text x="222" y="66.9">-Vout</text>
<text x="224.3" y="70.8">IRM-02-5S</text>
<text x="230.9" y="66.9">AC/N</text>
<text x="245.4" y="66.5">F1</text>
<text x="257.1" y="71.1" transform="rotate(-90 257.1 71.1)">J6</text>
<text x="50.1" y="75.9" transform="rotate(-90 50.1 75.9)">GND</text>
<text x="54.2" y="75.9">C4</text>
<text x="122.2" y="77.1">J1</text>
<text x="196.3" y="75.5" transform="rotate(-90 196.3 75.5)">10K</text>
<text x="198.3" y="75.5" transform="rotate(-90 198.3 75.5)">R14</text>
<text x="207.7" y="73.6" transform="rotate(-90 207.7 73.6)">27</text>
<text x="213.2" y="75.9">330uF</text>
<text x="252" y="75.4" transform="rotate(-90 252 75.4)">MAINS-conn</text>
<text x="34.9" y="79.7">100k</text>
<text x="35.7" y="81.7">R1</text>
<text x="45.9" y="79.7">R2</text>
<text x="46.8" y="82.2">10k</text>
<text x="54.4" y="80.9">100n 1</text>
<text x="64.5" y="82.2">REST</text>
<text x="89.4" y="82.2">TXD</text>
<text x="114.9" y="80.9" transform="rotate(-90 114.9 80.9)">GND</text>
<text x="201.6" y="81.7">R18</text>
<text x="202.7" y="79.7">0</text>
<text x="26.1" y="85.8" transform="rotate(-90 26.1 85.8)">RV1</text>
<text x="28.6" y="85.5" transform="rotate(-90 28.6 85.5)">47k</text>
<text x="36.2" y="89.8" transform="rotate(-90 36.2 89.8)">GND</text>
<text x="48.1" y="87.3">10k</text>
<text x="48.4" y="89.3">R3</text>
<text x="64.5" y="84.7">ADC</text>
<text x="64.5" y="87.2">CH_PD</text>
<text x="64.5" y="89.8">GPIO16</text>
<text x="75.1" y="87.3">ESP-12E</text>
<text x="87.6" y="89.8">GPIO4</text>
<text x="87.6" y="87.2">GPIO5</text>
<text x="89.2" y="84.7">RXD</text>
<text x="118.6" y="87.3">FW-upload</text>
<text x="200.8" y="86">Q4</text>
<text x="217.9" y="89" transform="rotate(-90 217.9 89)">D3</text>
<text x="222.9" y="88.5" transform="rotate(-90 222.9 88.5)">D</text>
<text x="254.1" y="87.3">JW2</text>
<text x="254.2" y="84.8">RL3</text>
<text x="273.6" y="88.8" transform="rotate(-90 273.6 88.8)">J5</text>
<text x="64.5" y="92.3">GPIO14</text>
<text x="64.5" y="94.9">GPIO12</text>
<text x="77.6" y="92.4">U3</text>
<text x="87.6" y="94.9">GPIO2</text>
<text x="87.6" y="92.3">GPIO0</text>
<text x="142.8" y="92.2">GND</text>
<text x="151.4" y="94.9">J3</text>
<text x="170.5" y="94.9">J4</text>
<text x="182.4" y="93.6">5,1k</text>
<text x="182.5" y="95.7">R11</text>
<text x="189.4" y="91.1">Q1</text>
<text x="211.5" y="91.3" transform="rotate(-90 211.5 91.3)">MMBT2222A</text>
<text x="268.5" y="93.5" transform="rotate(-90 268.5 93.5)">Heaters-conn</text>
<text x="51.6" y="101.3">C3</text>
<text x="64.5" y="97.4">GPIO13</text>
<text x="64.5" y="99.9">VCC</text>
<text x="86.6" y="97.4">GPIO15</text>
<text x="89" y="99.9">GND</text>
<text x="114.5" y="101.7" transform="rotate(-90 114.5 101.7)">R6</text>
<text x="127.2" y="101.7" transform="rotate(-90 127.2 101.7)">R9</text>
<text x="202.3" y="97.5">MMBT2222A</text>
<text x="21.3" y="107.9">+5V</text>
<text x="51.8" y="106.3">10n</text>
<text x="73" y="103.4" transform="rotate(-90 73 103.4)">CS0</text>
<text x="75.6" y="103.4" transform="rotate(-90 75.6 103.4)">MISO</text>
<text x="78.1" y="103.4" transform="rotate(-90 78.1 103.4)">GPIO9</text>
<text x="80.6" y="103.4" transform="rotate(-90 80.6 103.4)">GPIO10</text>
<text x="83.2" y="103.4" transform="rotate(-90 83.2 103.4)">MOSI</text>
<text x="85.7" y="103.4" transform="rotate(-90 85.7 103.4)">SCLK</text>
<text x="112.4" y="102.1" transform="rotate(-90 112.4 102.1)">10k</text>
<text x="125.1" y="102.1" transform="rotate(-90 125.1 102.1)">10k</text>
<text x="130.2" y="102.1" transform="rotate(-90 130.2 102.1)">10k</text>
<text x="132.3" y="102.2" transform="rotate(-90 132.3 102.2)">R10</text>
<text x="196.3" y="106.6" transform="rotate(-90 196.3 106.6)">27</text>
<text x="201.5" y="103.8">C9</text>
<text x="29.4" y="110.8">U1</text>
<text x="29.5" y="113.9">VI</text>
<text x="35.6" y="110.8">LM1117-3.3</text>
<text x="36.6" y="113.9">VO</text>
<text x="48.8" y="111.4">GND</text>
<text x="51" y="110.4">+3.3V</text>
<text x="99.6" y="108.9">GND</text>
<text x="143.2" y="108.5" transform="rotate(-90 143.2 108.5)">+5V</text>
<text x="146" y="111.4">FromA0-female</text>
<text x="164.4" y="108.9">ToA1-male</text>
<text x="198.3" y="113.3">Q2</text>
<text x="201.8" y="108.9">330uF</text>
<text x="242.6" y="114">JW2</text>
<text x="242.7" y="111.4">RL1</text>
<text x="264.7" y="113" transform="rotate(-90 264.7 113)">J7</text>
<text x="23.7" y="115.2">C1</text>
<text x="34.9" y="118.1" transform="rotate(-90 34.9 118.1)">GND</text>
<text x="45.3" y="115.2">C2</text>
<text x="182.4" y="115.2">5,1k</text>
<text x="182.5" y="117.3">R12</text>
<text x="198.5" y="115.2">MMBT2222A</text>
<text x="206.4" y="115.7" transform="rotate(-90 206.4 115.7)">D1</text>
<text x="211.5" y="115.2" transform="rotate(-90 211.5 115.2)">D</text>
<text x="252" y="117.6" transform="rotate(-90 252 117.6)">Addon-relays</text>
<text x="23.8" y="120.3">10uF</text>
<text x="32.3" y="125.4">GND</text>
<text x="45.4" y="120.3">10uF</text>
<text x="70.5" y="125.3">0,1uF</text>
<text x="79.3" y="120.2">GND</text>
<text x="82.1" y="125.4">C6</text>
<text x="130.1" y="123.1" transform="rotate(-90 130.1 123.1)">J2</text>
<text x="73.1" y="130.3">C5</text>
<text x="82.1" y="130.5">1uF</text>
<text x="119.9" y="126.8" transform="rotate(-90 119.9 126.8)">Boot-mode</text>
<text x="201.6" y="131.7">C10</text>
<text x="85.2" y="134.3">U4</text>
<text x="196.3" y="134.5" transform="rotate(-90 196.3 134.5)">27</text>
<text x="201.8" y="136.8">330uF</text>
<text x="76.8" y="142.8" transform="rotate(-90 76.8 142.8)">VDDIO</text>
<text x="81.9" y="140.9" transform="rotate(-90 81.9 140.9)">VDD</text>
<text x="84" y="139.3">SDO</text>
<text x="96.3" y="139.4">10k</text>
<text x="96.7" y="141.4">R4</text>
<text x="106.1" y="140.6" transform="rotate(-90 106.1 140.6)">GND</text>
<text x="182.4" y="143.2">5,1k</text>
<text x="190.7" y="139.4">Q3</text>
<text x="206.4" y="143.6" transform="rotate(-90 206.4 143.6)">D2</text>
<text x="211.5" y="143.1" transform="rotate(-90 211.5 143.1)">D</text>
<text x="242.6" y="141.9">JW2</text>
<text x="242.7" y="139.4">RL2</text>
<text x="84.2" y="144.4">SCK</text>
<text x="84.9" y="149.5">SDI</text>
<text x="113.7" y="149.3" transform="rotate(-90 113.7 149.3)">4,7k</text>
<text x="115.7" y="148.7" transform="rotate(-90 115.7 148.7)">R7</text>
<text x="182.5" y="145.2">R13</text>
<text x="195.9" y="149.5">MMBT2222A</text>
<text x="76.8" y="155.4" transform="rotate(-90 76.8 155.4)">GND</text>
<text x="81.9" y="155.4" transform="rotate(-90 81.9 155.4)">GND</text>
<text x="84.2" y="154.6">CSB</text>
<text x="109.9" y="154.4" transform="rotate(-90 109.9 154.4)">4,7k</text>
<text x="111.9" y="153.8" transform="rotate(-90 111.9 153.8)">R5</text>
<text x="82.9" y="159.7">BME280</text>
<text x="98.1" y="156.3" transform="rotate(-90 98.1 156.3)">+3.3V</text>
<text x="110.7" y="160.6">+3.3V</text>
<text x="76.8" y="168.6">GND</text>
</g>
<g font-size="1.4" fill="#840000">
<text x="101.3" y="22.2" transform="rotate(-90 101.3 22.2)">9</text>
<text x="103.9" y="22.2" transform="rotate(-90 103.9 22.2)">4</text>
<text x="111.5" y="22.6" transform="rotate(-90 111.5 22.6)">12</text>
<text x="114" y="22.6" transform="rotate(-90 114 22.6)">13</text>
<text x="91.9" y="27.9">24</text>
<text x="122.8" y="27.9">1</text>
<text x="91.9" y="35.6">15</text>
<text x="91.9" y="33">17</text>
<text x="122.8" y="35.6">5</text>
<text x="122.8" y="33">8</text>
<text x="91.9" y="38.1">21</text>
<text x="91.9" y="40.6">23</text>
<text x="122.4" y="38.1">10</text>
<text x="122.8" y="40.6">3</text>
<text x="91.9" y="45.7">16</text>
<text x="91.9" y="43.2">20</text>
<text x="122.8" y="45.7">6</text>
<text x="122.8" y="43.2">7</text>
<text x="91.9" y="48.3">14</text>
<text x="91.9" y="50.8">22</text>
<text x="122.4" y="48.3">11</text>
<text x="122.8" y="50.8">2</text>
<text x="103.9" y="58.2" transform="rotate(-90 103.9 58.2)">19</text>
<text x="114" y="58.2" transform="rotate(-90 114 58.2)">18</text>
</g>
<g font-size="1.4" fill="#008484">
<text x="95" y="28.7">DOUT</text>
<text x="102.1" y="27.3" transform="rotate(-90 102.1 27.3)">GND</text>
<text x="104.6" y="27.3" transform="rotate(-90 104.6 27.3)">GND</text>
<text x="114.8" y="27" transform="rotate(-90 114.8 27)">CLK</text>
<text x="118.5" y="28.7">DIN</text>
<text x="95" y="33.8">SEG_G</text>
<text x="112.3" y="31" transform="rotate(-90 112.3 31)">LOAD(CS)</text>
<text x="116.8" y="33.8">DIG_7</text>
<text x="95" y="36.3">SEG_F</text>
<text x="95" y="38.9">SEG_E</text>
<text x="95" y="41.4">SEG_D</text>
<text x="116.8" y="38.9">DIG_5</text>
<text x="116.8" y="41.4">DIG_4</text>
<text x="116.8" y="36.3">DIG_6</text>
<text x="95" y="46.5">SEG_B</text>
<text x="95" y="43.9">SEG_C</text>
<text x="116.8" y="46.5">DIG_2</text>
<text x="116.8" y="43.9">DIG_3</text>
<text x="95" y="49">SEG_A</text>
<text x="95" y="51.6">SEG_DP</text>
<text x="116.8" y="49">DIG_1</text>
<text x="116.8" y="51.6">DIG_0</text>
<text x="104.6" y="55.1" transform="rotate(-90 104.6 55.1)">VCC</text>
<text x="114.8" y="55.1" transform="rotate(-90 114.8 55.1)">ISET</text>
</g>
<g font-size=".9" fill="#840000">
<text x="43.7" y="26.5">DIG1</text>
<text x="47.2" y="26.5">DIG2</text>
<text x="45.4" y="30.8">DP1</text>
<text x="49.2" y="30.8">DP2</text>
</g>
<g font-size=".9" fill="#008484">
<text x="224.5" y="40.7">G</text>
<text x="227.1" y="41.4" transform="rotate(-90 227.1 41.4)">A1</text>
<text x="227.1" y="36.4" transform="rotate(-90 227.1 36.4)">A2</text>
</g>
</svg>
